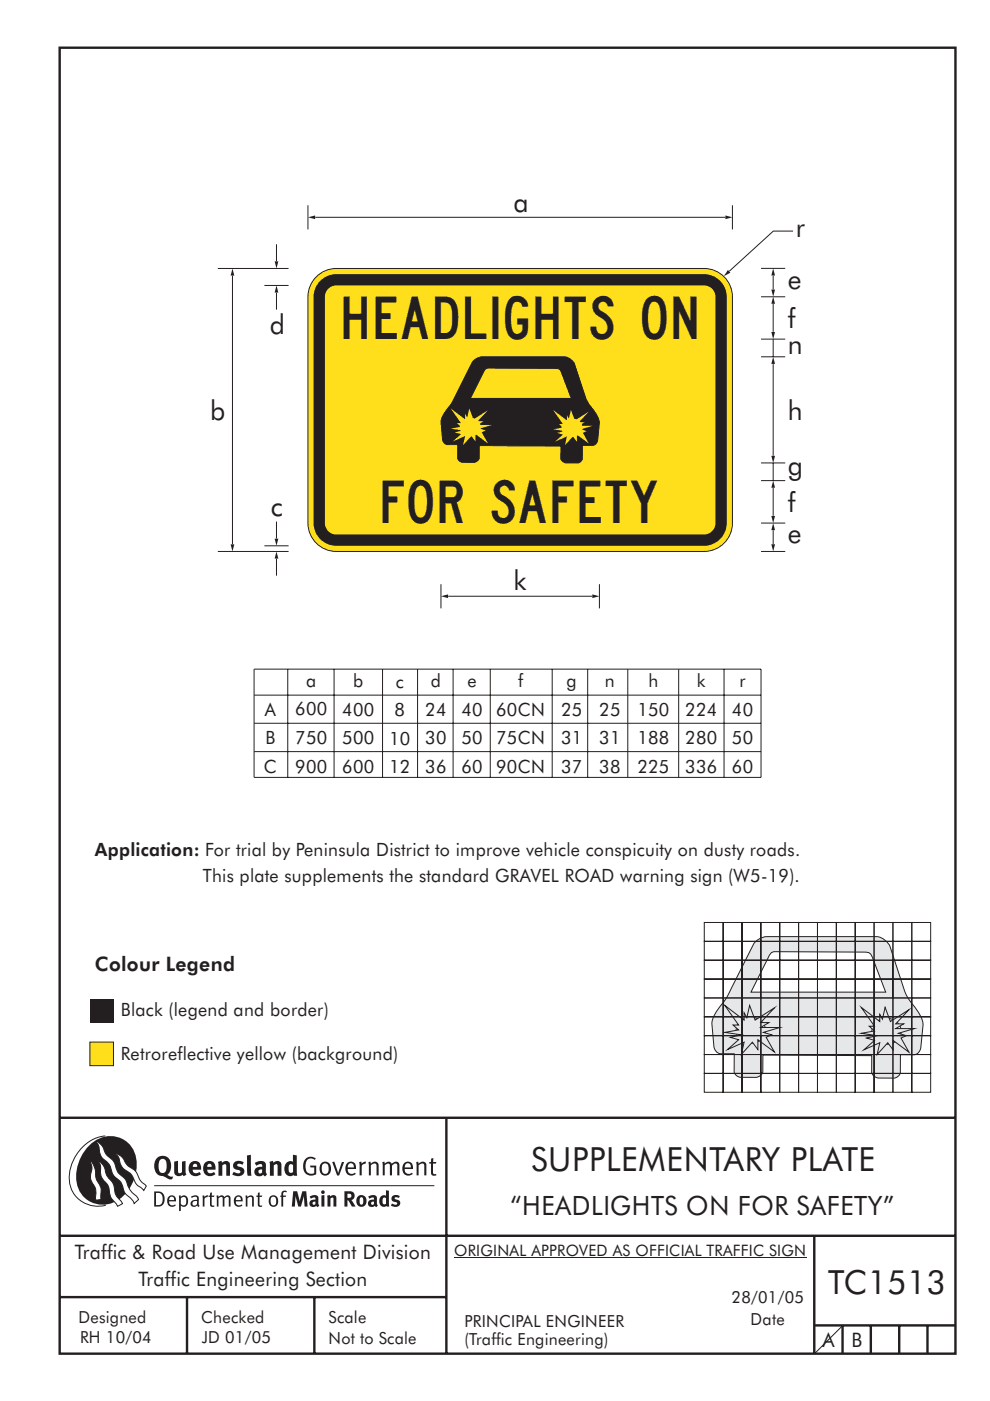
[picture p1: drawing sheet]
<svg xmlns="http://www.w3.org/2000/svg" width="210mm" height="297mm" viewBox="0 0 210 297" stroke-linecap="round" stroke-linejoin="round" font-family="sans-serif">
<g fill="none" stroke="#231f20" stroke-width=".51">
<path d="M12.7 10.1h189.9v276.9h-189.9zM12.7 237h189.9M94.6 236.9v50.1M12.7 262h190M12.7 275h81.9M39.7 275v12M66.7 275v12M172.6 262v25M172.6 281h30M178.6 281v6M184.6 281v6M190.7 281v6"/>
<path d="M196.6 281v6"/>
</g>
<path d="M96.3 266.7h74.7" fill="none" stroke="#231f20" stroke-width=".21"/>
<path d="M19.1 220.9h5v5h-5z" fill-rule="evenodd" fill="#ffdf1b" stroke="#231f20" stroke-width=".21"/>
<path d="M19.1 211.9h5v5h-5z" fill="#231f20"/>
<g fill="#231f20">
<path d="M64.9 245.6a1.61 1.61 0 0 1 2.1 0l-.3 .3a1.17 1.17 0 0 0-1.3-.2 1.17 1.17 0 0 0-.6 1.3 1.42 1.42 0 0 0 1.2 1.9l.6-.2v-1.2h-.8l-.1-.4h1.3v1.8a1.82 1.82 0 0 1-2.1 0 1.82 1.82 0 0 1-.6-2.1l.2-.7z" fill-rule="evenodd"/>
<path d="M68.2 246.5a1.77 1.77 0 0 0 .3 2.7 1.39 1.39 0 0 0 1.5-.5 1.39 1.39 0 0 0 .1-1.5 1.19 1.19 0 0 0-1.9-.7zM68.5 246.8a.83 .83 0 0 1 1 .1 .83 .83 0 0 1 .2 1 .75 .75 0 0 1-.6 1 .75 .75 0 0 1-.9-.8l.1-1z" fill-rule="evenodd"/>
<path d="M70.4 246.4l.5-.1 .8 2.4 .8-2.3h.5l-1.1 2.8h-.4z" fill-rule="evenodd"/>
<path d="M73.6 246.7a1.74 1.74 0 0 0 .4 2.5h1l.4-.3-.1-.3a.89 .89 0 0 1-1.1 .2 .89 .89 0 0 1-.5-.9h1.8a1.15 1.15 0 0 0-.5-1.4 1.15 1.15 0 0 0-1.4 .2zM73.9 246.9a.67 .67 0 0 1 .8-.2 .67 .67 0 0 1 .3 .8h-1.3z" fill-rule="evenodd"/>
<path d="M76.1 246.4l.5-.1 .1 .4 .5-.4h.4l-.2 .5a.61 .61 0 0 0-.7 .6v1.8h-.5z" fill-rule="evenodd"/>
<path d="M78.1 246.4l.4-.1 .1 .4a.89 .89 0 0 1 1-.4 .89 .89 0 0 1 .7 .7v2.2h-.5v-2.2l-.1-.2-.3-.1-.8 .4v2.1h-.4z" fill-rule="evenodd"/>
<path d="M81 246.4l.5-.1 .1 .4a.83 .83 0 0 1 .7-.4 .83 .83 0 0 1 .8 .5 .86 .86 0 0 1 .9-.5 .86 .86 0 0 1 .7 .7v2.2h-.5v-2.3a.5 .5 0 0 0-.8 0l-.3 .2v2.1h-.4l-.1-2.2-.3-.3-.7 .4v2.1h-.4z" fill-rule="evenodd"/>
<path d="M85.6 246.7a1.74 1.74 0 0 0 .5 2.5h1l.4-.3-.2-.3a.89 .89 0 0 1-1 .2 .89 .89 0 0 1-.5-.9h1.8a1.15 1.15 0 0 0-.5-1.4 1.15 1.15 0 0 0-1.5 .2zM86 246.9a.67 .67 0 0 1 .8-.2 .67 .67 0 0 1 .3 .8h-1.3z" fill-rule="evenodd"/>
<path d="M88.2 246.4l.4-.1 .2 .4a.89 .89 0 0 1 .9-.4 .89 .89 0 0 1 .7 .7v2.2h-.4l-.1-2.2-.1-.2-.3-.1-.7 .4v2.1h-.5z" fill-rule="evenodd"/>
<path d="M91.4 245.6l.5-.1-.1 .9h.7l-.1 .3h-.6v2.1l.2 .1h.5v.3a.71 .71 0 0 1-1.1-.6v-1.9h-.4v-.3h.4z" fill-rule="evenodd"/>
<path d="M36.9 246.3l.8-.2v2a.46 .46 0 0 0 .3 .6 .46 .46 0 0 0 .6-.2v-2.2l.7-.2v2.4l.2 .5-.5 .4-.3-.3a1.03 1.03 0 0 1-1.2 .2 1.03 1.03 0 0 1-.6-1.1z" fill-rule="evenodd"/>
<path d="M40.4 246.6a1.64 1.64 0 0 0-.1 2.3 1.64 1.64 0 0 0 2.3 0l-.3-.4a.78 .78 0 0 1-.9 .3 .78 .78 0 0 1-.5-.8h1.7a1.37 1.37 0 0 0-.5-1.6 1.37 1.37 0 0 0-1.7 .2zM41 246.9a.48 .48 0 0 1 .6-.1 .48 .48 0 0 1 .2 .6h-.9z" fill-rule="evenodd"/>
<path d="M43.4 246.6a1.65 1.65 0 0 0-.1 2 1.65 1.65 0 0 0 1.8 .7l.6-.4-.3-.4a.78 .78 0 0 1-.9 .3 .78 .78 0 0 1-.6-.8h1.8a1.37 1.37 0 0 0-.5-1.6 1.37 1.37 0 0 0-1.8 .2zM44.1 246.9a.48 .48 0 0 1 .6-.1 .48 .48 0 0 1 .2 .6h-1z" fill-rule="evenodd"/>
<path d="M46.2 246.3l.7-.2 .2 .4a.95 .95 0 0 1 1-.3 .95 .95 0 0 1 .7 .8v2.3h-.8l-.1-2.3-.2-.2-.6 .3v2.2h-.8z" fill-rule="evenodd"/>
<path d="M49.6 246.5a1.73 1.73 0 0 1 2.1-.1l-.3 .6-.5-.2a.42 .42 0 0 0-.6 .2l.1 .3a1.23 1.23 0 0 1 1.4 1 1.47 1.47 0 0 1-2.2 .9l-.4-.2 .3-.6 .8 .3a.47 .47 0 0 0 .7-.3 .87 .87 0 0 0-1.1-.5l-.3-.2-.2-.4z" fill-rule="evenodd"/>
<path d="M54 246.6l.3 .6 .4-.2a.62 .62 0 0 1 .9 0v.4a1.21 1.21 0 0 0-1.3 .3 1.21 1.21 0 0 0-.2 1.3 1.19 1.19 0 0 0 1.7 .1l.4 .3 .4-.5-.2-.3v-1.4a.96 .96 0 0 0-1.3-1zM55 248l.6-.1v.7a.43 .43 0 0 1-.7 .1 .43 .43 0 0 1 .1-.7z" fill-rule="evenodd"/>
<path d="M57.1 246.3l.7-.2 .2 .4a.95 .95 0 0 1 1-.3 .95 .95 0 0 1 .7 .8v2.3h-.8l-.1-2.3-.2-.2-.6 .3v2.2h-.8z" fill-rule="evenodd"/>
<path d="M62.1 244.8v1.5a1.29 1.29 0 0 0-1.4 .2 1.29 1.29 0 0 0-.4 1.3 1.24 1.24 0 0 0 .5 1.4 1.24 1.24 0 0 0 1.5-.1v.2h.7l-.1-4.3zM61.5 246.9l.3-.1 .3 .2v1.5l-.2 .1a.48 .48 0 0 1-.7-.4 1.52 1.52 0 0 1 .3-1.3z" fill-rule="evenodd"/>
<path d="M52.4 245l.8-.2 .1 4.5h-.8v-.2z" fill-rule="evenodd"/>
</g>
<path d="M22.3 240.8a9 9 0 0 0-7.3 10.9 6.2 6.2 0 0 0 7.4 3.8M32.7 251.4h59.4" fill="none" stroke="#231f20" stroke-width=".21"/>
<path d="M19.1 242.7a5.7 5.7 0 0 1 6.5-1.4 5.7 5.7 0 0 1 3.4 5.7 8.6 8.6 0 0 1-6.3 8.3 5.7 5.7 0 0 1-6.5-7 9.9 9.9 0 0 1 2.9-5.6z" fill-rule="evenodd" fill="#231f20"/>
<path d="M24.4 244.5a3.1 3.1 0 0 1 2.3 2.2l.8 .7a3.2 3.2 0 0 1 2 2.4l.4 .6 1.1 1.1-.5 .9-.3-.3a3.5 3.5 0 0 1-1.8-2.1 3.8 3.8 0 0 0-2.1-2.1 3.5 3.5 0 0 1-1.1-2.3zM20.4 241.9a3.4 3.4 0 0 1 1.9 2.5l.7 .8a3.3 3.3 0 0 1 1.7 2.6 4.4 4.4 0 0 0 1.7 2l.2 .3a6.1 6.1 0 0 0 2.5 3.7l.3 .5-1 .9a6.1 6.1 0 0 0-1.9-2.2l-.3-.8a3.6 3.6 0 0 0-1.9-2.8l-.6-1a3.6 3.6 0 0 0-1.9-2.8 3.7 3.7 0 0 1-.8-2.4zM20.9 246.1a3.4 3.4 0 0 1 1.6 2.7l.5 1a3.8 3.8 0 0 1 1.4 3.1l.3 .7 1.3 1.6-1.1 .6-.5-.8a3.2 3.2 0 0 1-1.2-2.8 4.3 4.3 0 0 0-1.5-2.2 4.7 4.7 0 0 1-.4-2.9zM19.2 246.1a5.1 5.1 0 0 1 1.2 3.7l.3 .7a3.1 3.1 0 0 1 .7 3v.8l-1.1 .2v-.8a3.5 3.5 0 0 0-.9-3.2 3.6 3.6 0 0 1 .1-2.6z" fill-rule="evenodd" fill="#fff" stroke="#231f20" stroke-width=".21"/>
<g fill="#231f20">
<path d="M33.3 245.5a2.51 2.51 0 0 0 .4 3.7l.8 .1a2.78 2.78 0 0 0 2 .7l.2-.5h-.5l-.7-.4a2.56 2.56 0 0 0 0-3.8 1.83 1.83 0 0 0-2.2 .2zM34 245.9a.87 .87 0 0 1 1 0 .87 .87 0 0 1 .3 .9v.4a1.17 1.17 0 0 1-.8 1.5l-.4-.1a2.38 2.38 0 0 1-.1-2.7z" fill-rule="evenodd"/>
<path d="M33.1 252.9v2.6a1.12 1.12 0 0 0 1.1-.3 1.12 1.12 0 0 0 .3-1.2l-.1-.5-.3-.4zM32.7 252.6h1.1a1.67 1.67 0 0 1 1.1 1.7 1.67 1.67 0 0 1-1.2 1.5h-1zM36 253.9l-.1 .5h1a.55 .55 0 0 0-.2-.6 .55 .55 0 0 0-.7 .1zM35.7 253.7a.95 .95 0 0 1 1.2-.1 .95 .95 0 0 1 .4 1.1h-1.4a.72 .72 0 0 0 .3 .8 .72 .72 0 0 0 .9-.2l.2 .3a1.15 1.15 0 0 1-1.5 0 1.15 1.15 0 0 1-.3-1.5zM38.3 254.1v1.2a.7 .7 0 0 0 1 .1 .7 .7 0 0 0 .2-.9 .61 .61 0 0 0-.4-.7 .61 .61 0 0 0-.8 .3zM37.9 253.5l.4-.1v.4a.95 .95 0 0 1 1.2-.2 .95 .95 0 0 1 .4 1.2 .92 .92 0 0 1-.5 1 .92 .92 0 0 1-1.1-.2v1.1l-.3 .1zM40.9 254.8a.5 .5 0 0 0 .2 .8 .5 .5 0 0 0 .7-.4v-.6zM40.5 253.7a1 1 0 0 1 1.6 .3v1.4l.2 .2-.2 .3-.3-.3a.78 .78 0 0 1-1.4-.1 .78 .78 0 0 1 .9-1.1h.5a.58 .58 0 0 0-.4-.7 .58 .58 0 0 0-.7 .3zM42.9 253.5l.4-.1v.4l.3-.3 .5-.1-.2 .4a.52 .52 0 0 0-.6 .6v1.4h-.3zM44.6 252.9l.3-.1v.7h.6l-.1 .3h-.5v1.5a.35 .35 0 0 0 .5 .3l.1 .2a.57 .57 0 0 1-.6 .1 .57 .57 0 0 1-.4-.5v-1.6h-.3v-.3h.3zM45.9 253.5l.3-.1 .1 .4 .2-.2a.64 .64 0 0 1 1 .2 .7 .7 0 0 1 .8-.4 .7 .7 0 0 1 .6 .7v1.7h-.4v-1.7l-.3-.3-.6 .3v1.7h-.4v-1.6a.38 .38 0 0 0-.2-.5 .38 .38 0 0 0-.5 .2l-.2 .2v1.7h-.3zM50.1 253.9l-.1 .5h1.1a.55 .55 0 0 0-.3-.6 .55 .55 0 0 0-.7 .1zM49.9 253.7a.95 .95 0 0 1 1.1-.1 .95 .95 0 0 1 .5 1.1h-1.5a.72 .72 0 0 0 .4 .8 .72 .72 0 0 0 .9-.2l.1 .3a1.15 1.15 0 0 1-1.5 0 1.15 1.15 0 0 1-.3-1.5zM52 253.5l.4-.1 .1 .4a.72 .72 0 0 1 .7-.4 .72 .72 0 0 1 .6 .6v1.8h-.4v-1.6a.45 .45 0 0 0-.2-.5 .45 .45 0 0 0-.6 .3l-.1 .1v1.7h-.4zM54.7 252.9l.4-.1-.1 .7h.6l-.1 .3h-.5v1.5a.35 .35 0 0 0 .5 .3l.1 .2a.57 .57 0 0 1-.6 .1 .57 .57 0 0 1-.3-.5v-1.6h-.3v-.3h.3zM57.6 253.9l-.2 .7a.65 .65 0 0 0 .2 .8 .65 .65 0 0 0 .9-.2v-.1a.93 .93 0 0 0-.7-1.4zM57.2 253.7a1.12 1.12 0 0 1 1.5 .1 1.12 1.12 0 0 1 .2 1.4 1.01 1.01 0 0 1-1.2 .6 1.01 1.01 0 0 1-.7-1.2zM59.8 252.6l.5-.2 .5 .2-.1 .2-.3-.1-.3 .2-.1 .6h.7l-.1 .3h-.6v2h-.3v-2h-.3v-.3h.3zM62.2 252.6l-.3 3.2h.6l.2-2.3 .5 2.3h.6l.6-2.3 .2 2.3h.6l-.3-3.2h-.8l-.6 2.1-.5-2.1zM65.6 253.7l.3 .5a.51 .51 0 0 1 .5-.4 .51 .51 0 0 1 .5 .4v.1a.88 .88 0 0 0-1.1 .4 .88 .88 0 0 0 .2 1.1 .9 .9 0 0 0 1-.2l.4 .3 .3-.3-.2-.3v-1.1a.87 .87 0 0 0-.5-.8 .87 .87 0 0 0-1 .1zM66.4 254.8h.5v.5l-.2 .1h-.3l-.1-.1zM68.2 253.5v2.3h.6v-2.4zM68.1 252.8a.4 .4 0 0 0 .8 0 .4 .4 0 0 0-.8 0zM69.3 253.5l.1 2.3h.7v-1.7a.33 .33 0 0 1 .3-.2 .33 .33 0 0 1 .3 .4v1.5h.6v-1.7a.75 .75 0 0 0-.5-.7 .75 .75 0 0 0-.8 .3l-.1-.3zM73 252.6v3.2h.7v-1.3l.3 .2 .6 1.1h.8l-.9-1.4a.94 .94 0 0 0 .7-1 .94 .94 0 0 0-1-.8zM73.7 253.1a.51 .51 0 0 1 .7 .1 .51 .51 0 0 1-.2 .7l-.5 .1zM75.8 253.7a1.19 1.19 0 0 0 0 1.7 1.19 1.19 0 0 0 1.7 0 1.19 1.19 0 0 0 0-1.6 1.19 1.19 0 0 0-1.7-.1zM76.4 253.9l.2-.1a.99 .99 0 0 1 0 1.6 1.06 1.06 0 0 1-.2-1.5zM78.1 253.7l.2 .5a.51 .51 0 0 1 .5-.4 .51 .51 0 0 1 .5 .4v.1a.88 .88 0 0 0-1.1 .4 .88 .88 0 0 0 .2 1.1 .9 .9 0 0 0 1.1-.2l.3 .3 .3-.3-.2-.3v-1.1a.87 .87 0 0 0-.5-.8 .87 .87 0 0 0-.9 .1zM78.8 254.8h.5v.5l-.2 .1h-.3l-.1-.1zM81.8 252.4l.1 1.1a1.2 1.2 0 0 0-1.4 .6 1.2 1.2 0 0 0 .2 1.4l.5 .4 .7-.2 .1 .1h.5v-3.3zM81.3 253.9l.5 .2v1.1a.46 .46 0 0 1-.6 0 .46 .46 0 0 1-.1-.5zM83.2 253.6a.79 .79 0 0 0-.1 .9 .79 .79 0 0 0 .9 .4 .33 .33 0 0 1 .1 .5 .33 .33 0 0 1-.5 0l-.5-.2-.2 .4a1.15 1.15 0 0 0 1.2 .3 1.15 1.15 0 0 0 .8-1 1.49 1.49 0 0 0-1.2-.8 .4 .4 0 0 1 .3-.3 .4 .4 0 0 1 .4 .1l.2 .1 .2-.4a1.47 1.47 0 0 0-1.6 0z" fill-rule="evenodd"/>
</g>
<path d="M178.6 281.1l-5.8 5.8" fill="none" stroke="#231f20" stroke-width=".21"/>
<path d="M67.1 58.7a6 6 0 0 1 4.2-1.8h78a6 6 0 0 1 6 6v48a6 6 0 0 1-6 6h-78a6 6 0 0 1-6-6v-48a6 6 0 0 1 1.8-4.2z" fill-rule="evenodd" fill="#ffdf1b" stroke="#231f20" stroke-width=".21"/>
<path d="M67.6 59.8a4.8 4.8 0 0 1 3.7-1.7h78a4.8 4.8 0 0 1 4.8 4.8v48a4.8 4.8 0 0 1-4.8 4.8h-78a4.8 4.8 0 0 1-4.8-4.8v-48a4.8 4.8 0 0 1 1.1-3.1z" fill-rule="evenodd" fill="#231f20"/>
<path d="M69.8 61.1l1-.5 .5-.1h78a2.42 2.42 0 0 1 2.4 2.4v48a2.42 2.42 0 0 1-2.4 2.4h-78a2.42 2.42 0 0 1-2.4-2.4v-48a2.41 2.41 0 0 1 .9-1.8z" fill-rule="evenodd" fill="#ffdf1b"/>
<path d="M102.8 78.3l-3.1 6.2h21.4l-2-5.3a1.22 1.22 0 0 0-1.4-1.1l-14.2-.1zM100.4 76.5l-3.8 7.4a12.1 12.1 0 0 1-2.3 3.5 3.8 3.8 0 0 0-.8 2.2l.4 3.8a1.18 1.18 0 0 0 1 .9h2.2l-.1 2.8a1.14 1.14 0 0 0 1 .9h2.5a1.25 1.25 0 0 0 1.1-.8v-2.7l17.3 .1v2.6a1.26 1.26 0 0 0 1.1 .9l2.5 .1a1.14 1.14 0 0 0 1-.9v-2.9h2.1a1.22 1.22 0 0 0 1.1-1.1l.4-3.6a8.4 8.4 0 0 0-2.3-4.1l-.6-1.1-1.9-5.8a3.9 3.9 0 0 0-1.3-2.5l-.8-.5h-.5h-17.4a2.87 2.87 0 0 0-1.9 .8zM98 89.1a2.32 2.32 0 0 1 2.7-.5 2.32 2.32 0 0 1 1.3 2.4 2.33 2.33 0 0 1-2.8 1.6 2.33 2.33 0 0 1-1.8-2.6zM119.6 89.3a2.32 2.32 0 0 1 2.6-.5 2.32 2.32 0 0 1 1.3 2.4 2.33 2.33 0 0 1-2.7 1.5 2.33 2.33 0 0 1-1.8-2.5z" fill-rule="evenodd" fill="#231f20" stroke="#231f20" stroke-width=".21"/>
<g fill="#ffdf1b">
<path d="M95.6 86.6l3 2.3v-1.1l.5 .7 .4-1.9 .9 2.3 3-1.9-2.1 2.3h1.3l-1.3 .8h3l-2.6 .8 1.3 .4-.9 .4 1.3 2.3-2.6-2v1.6l-.9-1.2-1.7 2 .4-2-2.6 1.2 1.7-1.6-1.3-.3 1.8-.4-2.6-.4 2.1-.4-.8-.8h.8z"/>
<path d="M117.3 86.9l2.9 2.3v-1.2l.4 .8 .4-1.9 .9 2.3 2.9-1.9-2.1 2.2h1.3l-1.3 .8h3l-2.5 .7 1.2 .4-.8 .4 1.2 2.2-2.5-1.8v1.4l-.8-1.1-1.7 1.9 .4-1.9-2.5 1.1 1.7-1.4-1.3-.4 1.7-.4-2.5-.4 2.1-.3-.9-.8h.9z"/>
</g>
<path d="M163.9 112.4v3" fill="none" stroke="#231f20" stroke-width=".21"/>
<g fill="#231f20">
<path d="M163.9 110.9l.4 1.5h-.8z"/>
<path d="M163.5 115.4h.8l-.4 1.5z"/>
</g>
<path d="M163.9 103.4v6" fill="none" stroke="#231f20" stroke-width=".21"/>
<g fill="#231f20">
<path d="M163.9 101.9l.4 1.5h-.8z"/>
<path d="M163.5 109.4h.8l-.4 1.5z"/>
</g>
<path d="M168.1 49h-4.1l-9.4 8.5M161.4 98.2h5.1M163.9 98.2v3.7M161.4 101.9h5.1M161.4 110.9h5.1" fill="none" stroke="#231f20" stroke-width=".21"/>
<path d="M154.3 57.2l.6 .6-1.4 .8z" fill="#231f20"/>
<path d="M66.9 46.1h86.9" fill="none" stroke="#231f20" stroke-width=".21"/>
<g fill="#231f20">
<path d="M153.8 45.7l1.5 .4-1.5 .4z"/>
<path d="M65.3 46.1l1.5-.4v.8z"/>
</g>
<path d="M155.3 43.5v5.1M163.9 58.4v3" fill="none" stroke="#231f20" stroke-width=".21"/>
<g fill="#231f20">
<path d="M163.9 56.9l.4 1.5h-.8z"/>
<path d="M163.5 61.4h.8l-.4 1.5z"/>
</g>
<path d="M161.4 56.9h5.1M161.4 62.9h5.1M163.9 64.4v6" fill="none" stroke="#231f20" stroke-width=".21"/>
<g fill="#231f20">
<path d="M163.9 62.9l.4 1.5h-.8z"/>
<path d="M163.5 70.4h.8l-.4 1.5z"/>
</g>
<path d="M161.4 71.9h5.1M161.4 75.7h5.1M163.9 71.9v3.8M163.9 77.2v19.4" fill="none" stroke="#231f20" stroke-width=".21"/>
<g fill="#231f20">
<path d="M163.9 75.7l.4 1.5h-.8z"/>
<path d="M163.5 96.6h.8l-.4 1.6z"/>
</g>
<path d="M58.6 118.5v3.6M161.4 116.9h5.1" fill="none" stroke="#231f20" stroke-width=".21"/>
<path d="M58.6 116.9l.4 1.5h-.8z" fill="#231f20"/>
<path d="M58.6 62.1v3.6" fill="none" stroke="#231f20" stroke-width=".21"/>
<path d="M58.6 60.5l.4 1.5h-.8z" fill="#231f20"/>
<path d="M58.6 110.6v3.6" fill="none" stroke="#231f20" stroke-width=".21"/>
<path d="M58.2 114.2h.8l-.4 1.5z" fill="#231f20"/>
<path d="M58.6 51.8v3.6" fill="none" stroke="#231f20" stroke-width=".21"/>
<path d="M58.2 55.4h.8l-.4 1.5z" fill="#231f20"/>
<path d="M46.2 56.9h15M49.3 58.5v56.9M65.3 43.5v5.1M56.1 60.5h5.1M46.2 116.9h15M56.1 115.7h5.1" fill="none" stroke="#231f20" stroke-width=".21"/>
<g fill="#231f20">
<path d="M49.3 56.9l.4 1.5h-.8z"/>
<path d="M48.9 115.4h.8l-.4 1.5z"/>
</g>
<path d="M93.5 123.9v5.1M95 126.4h30.5" fill="none" stroke="#231f20" stroke-width=".21"/>
<g fill="#231f20">
<path d="M125.6 126l1.5 .4-1.5 .4z"/>
<path d="M93.5 126.4l1.5-.4v.8z"/>
</g>
<g fill="none" stroke="#231f20" stroke-width=".21">
<path d="M127.1 123.9v5.1M53.9 141.9h107.5v22.9h-107.5zM53.9 147.4h107.5M53.9 153.3h107.5M53.9 159.4h107.5M61 141.9v22.9M70.8 141.9v22.9M81.1 141.9v22.9M88.5 141.9v22.9M96.1 141.9v22.9M103.9 141.9v22.9M117.1 141.9v22.9"/>
<path d="M124.6 141.9v22.9M133.1 141.9v22.9M143.9 141.9v22.9M153.5 141.9v22.9"/>
</g>
<path d="M163.5 202l-.4 .6-3.9 7.8h28.6l-2.7-7.1a1.59 1.59 0 0 0-1.9-1.4l-18.9-.1zM160 199.8l-5 9.8a15 15 0 0 1-2.8 4.4l-.4 .7a4.4 4.4 0 0 0-.9 2.4l.5 4.8a1.71 1.71 0 0 0 1.4 1.5h2.9v3.8a1.49 1.49 0 0 0 1.3 1.2h3.3a1.7 1.7 0 0 0 1.4-1.1v-3.6l23.1 .1v3.6a1.62 1.62 0 0 0 1.5 1.2h3.2a1.54 1.54 0 0 0 1.4-1.2v-3.8h2.9a1.62 1.62 0 0 0 1.4-1.5l.5-4.7a9 9 0 0 0-2.7-5 14.6 14.6 0 0 1-2.2-5.3l-1.5-4.6a4.9 4.9 0 0 0-1.6-3.1l-1.2-.7-.6-.1h-23.3a3.8 3.8 0 0 0-2.6 1.2zM157.1 216.4a3.1 3.1 0 0 1 3.4-.5 3.1 3.1 0 0 1 1.8 3 3.2 3.2 0 0 1-3.3 2.3 3.2 3.2 0 0 1-2.9-2.6 2.63 2.63 0 0 1 1-2.2zM185.9 216.6a3.1 3.1 0 0 1 3.4-.4 3.1 3.1 0 0 1 1.7 2.9 3.2 3.2 0 0 1-3.2 2.3 3.2 3.2 0 0 1-2.9-2.6 2.63 2.63 0 0 1 1-2.2z" fill-rule="evenodd" fill="#e6e7e8" stroke="#231f20" stroke-width=".21"/>
<g fill="#e6e7e8" stroke="#231f20" stroke-width=".21">
<path d="M153.7 213.2l4.1 3.1v-1.6l.5 1.1 .6-2.6 1.2 3.1 4.1-2.6-2.9 3.1h1.7l-1.7 1h4.1l-3.5 1.1 1.7 .5-1.2 .5 1.8 3.1-3.5-2.6v2.1l-1.2-1.5-2.3 2.6 .6-2.6-3.5 1.5 2.3-2.1-1.8-.5 2.4-.5-3.5-.5 2.9-.5-1.2-1.1h1.2z"/>
<path d="M182.6 213.6l3.9 3v-1.5l.6 1 .6-2.5 1.1 3 3.9-2.5-2.8 3h1.7l-1.7 1h3.9l-3.3 1 1.7 .5-1.2 .5 1.7 3-3.4-2.5v2l-1.1-1.5-2.2 2.5 .5-2.5-3.3 1.5 2.2-2-1.7-.5 2.3-.5-3.4-.5 2.8-.5-1.1-1h1.1z"/>
</g>
<g fill="none" stroke="#231f20" stroke-width=".21">
<path d="M149.3 195.6h4v4h-4zM149.3 199.6h4v4h-4zM153.3 195.6h4v4h-4zM153.3 199.6h4v4h-4zM157.3 195.6h4v4h-4zM157.3 199.6h4v4h-4zM161.3 195.6h4v4h-4zM161.3 199.6h4v4h-4zM165.3 195.6h4v4h-4zM165.3 199.6h4v4h-4zM169.3 195.6h4v4h-4zM169.3 199.6h4v4h-4z"/>
<path d="M173.3 195.6h4v4h-4zM173.3 199.6h4v4h-4zM177.3 195.6h4v4h-4zM177.3 199.6h4v4h-4zM181.3 195.6h4v4h-4zM181.3 199.6h4v4h-4zM185.3 195.6h4v4h-4zM185.3 199.6h4v4h-4zM189.3 195.6h4v4h-4zM189.3 199.6h4v4h-4zM193.3 195.6h4v4h-4zM193.3 199.6h4v4h-4z"/>
<path d="M149.3 203.6h4v4h-4zM149.3 207.6h4v4h-4zM149.3 219.6h4v4h-4zM149.3 215.6h4v4h-4zM149.3 211.6h4v4h-4zM153.3 203.6h4v4h-4zM153.3 207.6h4v4h-4zM153.3 219.6h4v4h-4zM153.3 215.6h4v4h-4zM153.3 211.6h4v4h-4zM157.3 203.6h4v4h-4zM157.3 207.6h4v4h-4z"/>
<path d="M157.3 219.6h4v4h-4zM157.3 215.6h4v4h-4zM157.3 211.6h4v4h-4zM161.3 203.6h4v4h-4zM161.3 207.6h4v4h-4zM161.3 219.6h4v4h-4zM161.3 215.6h4v4h-4zM161.3 211.6h4v4h-4zM165.3 203.6h4v4h-4zM165.3 207.6h4v4h-4zM165.3 219.6h4v4h-4zM165.3 215.6h4v4h-4z"/>
<path d="M165.3 211.6h4v4h-4zM169.3 203.6h4v4h-4zM169.3 207.6h4v4h-4zM169.3 219.6h4v4h-4zM169.3 215.6h4v4h-4zM169.3 211.6h4v4h-4zM173.3 203.6h4v4h-4zM173.3 207.6h4v4h-4zM173.3 219.6h4v4h-4zM173.3 215.6h4v4h-4zM173.3 211.6h4v4h-4zM177.3 203.6h4v4h-4z"/>
<path d="M177.3 207.6h4v4h-4zM177.3 219.6h4v4h-4zM177.3 215.6h4v4h-4zM177.3 211.6h4v4h-4zM181.3 203.6h4v4h-4zM181.3 207.6h4v4h-4zM181.3 219.6h4v4h-4zM181.3 215.6h4v4h-4zM181.3 211.6h4v4h-4zM185.3 203.6h4v4h-4zM185.3 207.6h4v4h-4zM185.3 219.6h4v4h-4z"/>
<path d="M185.3 215.6h4v4h-4zM185.3 211.6h4v4h-4zM189.3 203.6h4v4h-4zM189.3 207.6h4v4h-4zM189.3 219.6h4v4h-4zM189.3 215.6h4v4h-4zM189.3 211.6h4v4h-4zM193.3 203.6h4v4h-4zM193.3 207.6h4v4h-4zM193.3 219.6h4v4h-4zM193.3 215.6h4v4h-4zM193.3 211.6h4v4h-4z"/>
<path d="M149.3 227.6h4v4h-4zM149.3 223.6h4v4h-4zM153.3 227.6h4v4h-4zM153.3 223.6h4v4h-4zM157.3 227.6h4v4h-4zM157.3 223.6h4v4h-4zM161.3 227.6h4v4h-4zM161.3 223.6h4v4h-4zM165.3 227.6h4v4h-4zM165.3 223.6h4v4h-4zM169.3 227.6h4v4h-4zM169.3 223.6h4v4h-4z"/>
<path d="M173.3 227.6h4v4h-4zM173.3 223.6h4v4h-4zM177.3 227.6h4v4h-4zM177.3 223.6h4v4h-4zM181.3 227.6h4v4h-4zM181.3 223.6h4v4h-4zM185.3 227.6h4v4h-4zM185.3 223.6h4v4h-4zM189.3 227.6h4v4h-4zM189.3 223.6h4v4h-4zM193.3 227.6h4v4h-4zM193.3 223.6h4v4h-4z"/>
</g>
<g font-size="9" fill="#231f20">
<text x="72.9" y="71.9">HEADLIGHTS ON</text>
<text x="81.2" y="110.9">FOR SAFETY</text>
</g>
<g font-size="7.1" fill="#231f20">
<text x="112.6" y="248.3">SUPPLEMENTARY PLATE</text>
<text x="175.6" y="274.3">TC1513</text>
</g>
<g font-size="5.8" fill="#231f20">
<text x="108.9" y="44.8">a</text>
<text x="168.7" y="50.3">r</text>
<text x="167.1" y="61.2">e</text>
<text x="57.2" y="70.9">d</text>
<text x="167.1" y="69.6">f</text>
<text x="167.1" y="75.1">n</text>
<text x="44.5" y="89.1">b</text>
<text x="167.1" y="89.1">h</text>
<text x="167.1" y="100.7">g</text>
<text x="57.4" y="109.4">c</text>
<text x="167.1" y="108.6">f</text>
<text x="167.1" y="115.2">e</text>
<text x="108.9" y="125.2">k</text>
</g>
<text font-size="5.6" fill="#231f20" x="108.3" y="257.6">“HEADLIGHTS ON FOR SAFETY”</text>
<g font-size="4.2" fill="#231f20">
<text x="20.1" y="205.9">Colour Legend</text>
<text x="15.9" y="267">Traffic &amp; Road Use Management Division</text>
<text x="29.3" y="272.6">Traffic Engineering Section</text>
<text x="174.4" y="285.6">A</text>
<text x="180.5" y="285.6">B</text>
</g>
<g font-size="3.9" fill="#231f20">
<text x="64.9" y="145.6">a</text>
<text x="74.9" y="145.7">b</text>
<text x="83.9" y="145.8">c</text>
<text x="91.4" y="145.7">d</text>
<text x="99.1" y="145.7">e</text>
<text x="109.8" y="145.7">f</text>
<text x="120.1" y="145.7">g</text>
<text x="128.3" y="145.7">n</text>
<text x="137.5" y="145.7">h</text>
<text x="147.8" y="145.7">k</text>
<text x="156.8" y="145.7">r</text>
<text x="56.2" y="151.7">A</text>
<text x="62.6" y="151.7">600</text>
<text x="72.6" y="151.8">400</text>
<text x="83.7" y="151.8">8</text>
<text x="90.2" y="151.8">24</text>
<text x="97.8" y="151.8">40</text>
<text x="105.2" y="151.7">60CN</text>
<text x="118.9" y="151.7">25</text>
<text x="127.1" y="151.7">25</text>
<text x="135.1" y="151.7">150</text>
<text x="145.3" y="151.7">224</text>
<text x="155.2" y="151.8">40</text>
<text x="56.3" y="157.8">B</text>
<text x="62.6" y="157.7">750</text>
<text x="72.6" y="157.8">500</text>
<text x="82.5" y="157.9">10</text>
<text x="90.2" y="157.8">30</text>
<text x="97.8" y="157.8">50</text>
<text x="105.2" y="157.8">75CN</text>
<text x="118.9" y="157.8">31</text>
<text x="127.1" y="157.8">31</text>
<text x="135.1" y="157.8">188</text>
<text x="145.3" y="157.8">280</text>
<text x="155.2" y="157.8">50</text>
<text x="56" y="163.8">C</text>
<text x="62.6" y="163.8">900</text>
<text x="72.6" y="163.9">600</text>
<text x="82.5" y="163.9">12</text>
<text x="90.2" y="163.9">36</text>
<text x="97.8" y="163.9">60</text>
<text x="105.2" y="163.8">90CN</text>
<text x="118.9" y="163.8">37</text>
<text x="127.1" y="163.8">38</text>
<text x="135.1" y="163.8">225</text>
<text x="145.3" y="163.8">336</text>
<text x="155.2" y="163.9">60</text>
<text x="20.1" y="181.5">Application: For trial by Peninsula District to improve vehicle conspicuity on dusty roads.</text>
<text x="43" y="187">This plate supplements the standard GRAVEL ROAD warning sign (W5-19).</text>
<text x="25.6" y="215.5">Black (legend and border)</text>
<text x="25.6" y="224.8">Retroreflective yellow (background)</text>
</g>
<g font-size="3.5" fill="#231f20">
<text x="16.6" y="280.5">Designed</text>
<text x="42.6" y="280.5">Checked</text>
<text x="69.6" y="280.5">Scale</text>
<text x="98.5" y="281.4">PRINCIPAL ENGINEER</text>
<text x="155.1" y="276.3">28/01/05</text>
<text x="159.1" y="281">Date</text>
<text x="17" y="284.8">RH 10/04</text>
<text x="42.8" y="284.8">JD 01/05</text>
<text x="69.6" y="285">Not to Scale</text>
<text x="98.5" y="285.1">(Traffic Engineering)</text>
</g>
<text font-size="3.4" fill="#231f20" x="96.3" y="266.3">ORIGINAL APPROVED AS OFFICIAL TRAFFIC SIGN</text>
</svg>
